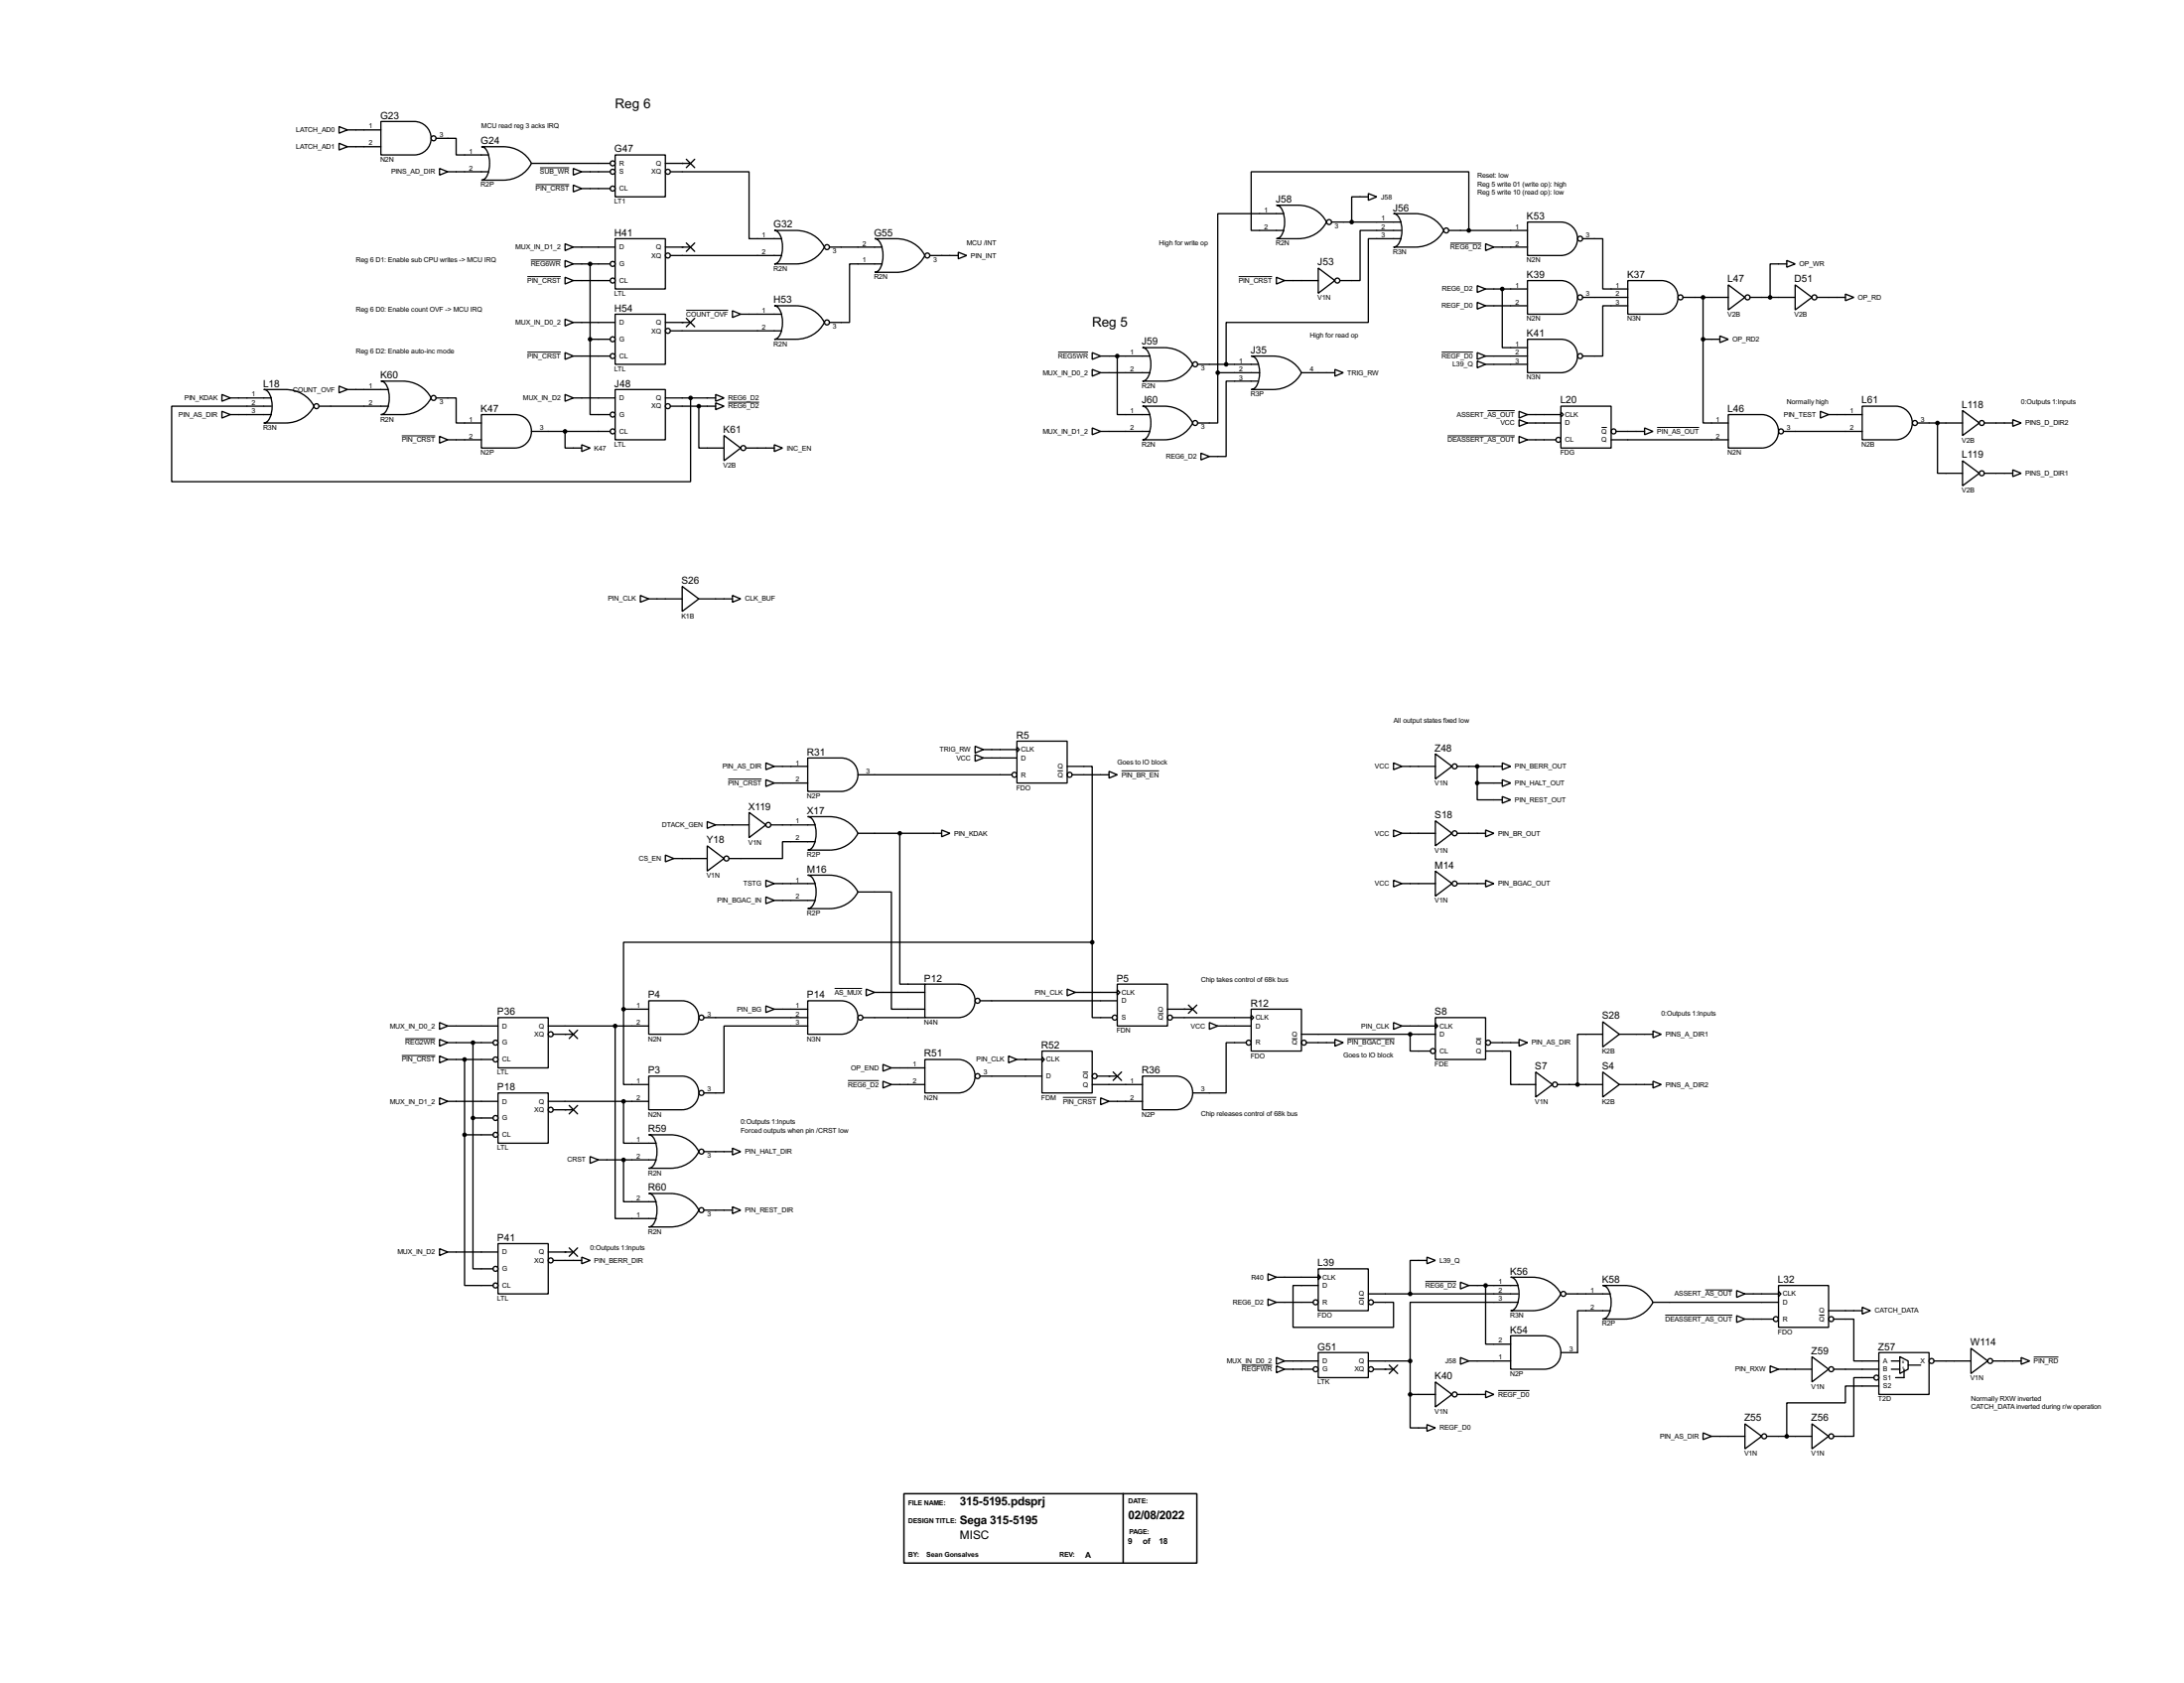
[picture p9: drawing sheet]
<svg xmlns="http://www.w3.org/2000/svg" width="663mm" height="510mm" viewBox="0 0 663 510" stroke-linecap="round" stroke-linejoin="round" font-family="sans-serif">
<g fill="none" stroke="#000" stroke-width=".4">
<path d="M102.9 38.4l2.6 1-2.6 1zM105.5 39.4h10.1M115.6 36.9h10.2a5.1 5.1 0 0 1 5.1 5 5.1 5.1 0 0 1-5.1 5.1h-10.2zM102.9 43.5l2.6 1-2.6 1zM105.5 44.5h10.1M132.4 42h6.1v5h9.9M133.4 51.1l2.5 1-2.5 1zM135.9 52.1h12.5M146.1 44.5h6.6a9.4 9.4 0 0 1 8.6 5.1 9.5 9.5 0 0 1-8.6 5.1h-6.6a3.2 3.2 0 0 0 2.3-3.2 7.8 7.8 0 0 0-1.3-6.6zM161.3 49.6h23.9M174 56.2l2.6 1-2.6 1zM174 51.1l2.6 1-2.6 1z"/>
<path d="M176.6 52.1h8.6M176.6 57.2h8.6M186.7 47h15.3v12.7h-15.3zM202 49.6h7.6M203.5 52.1h23.9v20.3h9.9M208.3 48.3l2.6 2.6M210.9 48.3l-2.6 2.6M415.3 58.7l2.6 1-2.6 1.1zM415.3 59.7h-5v7.7M171.5 74l2.5 1-2.5 1zM171.5 79l2.5 1.1-2.5 1zM174 75h12.7"/>
<path d="M186.7 72.4h15.3v15.3h-15.3zM202 75h7.6M203.5 77.5h33.8M208.3 73.7l2.6 2.6M210.9 73.7l-2.6 2.6M235 69.9h6.6a9.4 9.4 0 0 1 8.6 5.1 9.5 9.5 0 0 1-8.6 5.1h-6.6a3.2 3.2 0 0 0 2.3-3.2 7.8 7.8 0 0 0-1.3-6.6zM251.8 75h16M265.5 72.4h6.6a9.6 9.6 0 0 1 8.6 5.1 9.5 9.5 0 0 1-8.6 5.1h-6.6a3.2 3.2 0 0 0 2.3-3.1 7.8 7.8 0 0 0-1.3-6.7zM282.2 77.5h8.7M290.9 76.5l2.5 1-2.5 1zM387.4 62.3h6.6a9.5 9.5 0 0 1 8.6 5.1 9.4 9.4 0 0 1-8.6 5h-6.6a3.1 3.1 0 0 0 2.3-3.1 7.9 7.9 0 0 0-1.3-6.6zM389.7 64.8h-20.1v48.3"/>
<path d="M389.7 69.9h-9.9v-17.8h66v17.8M404.2 67.4h21.1M423 64.8h6.6a9.6 9.6 0 0 1 8.6 5.1 9.6 9.6 0 0 1-8.6 5.1h-6.6a3.2 3.2 0 0 0 2.3-3.2 7.7 7.7 0 0 0-1.3-6.6zM425.3 69.9h-12.5v15.2h-6.1M425.3 72.4h-10v25.4h-43.1v12.7M439.7 69.9h23.9M450.9 74l2.5 1-2.5 1zM453.4 75h10.2M463.6 67.4h10.2a5.1 5.1 0 0 1 5 5 5.1 5.1 0 0 1-5 5.1h-10.2zM480.4 72.4h6.1v15.3h7.6M542.3 79l2.6 1.1-2.6 1zM171.5 96.8l2.5 1-2.5 1.1z"/>
<path d="M171.5 84.1l2.5 1-2.5 1.1zM174 80.1h11.2M174 97.8h12.7M174 85.1h11.2M179.1 80.1v22.8M186.7 95.3h15.3v15.2h-15.3zM202 97.8h7.6M208.3 96.6l2.6 2.5M210.9 96.6l-2.6 2.5M222.3 94.3l2.5 1-2.5 1zM224.8 95.3h12.5M235 92.8h6.6a9.4 9.4 0 0 1 8.6 5 9.5 9.5 0 0 1-8.6 5.1h-6.6a3.2 3.2 0 0 0 2.3-3.1 7.8 7.8 0 0 0-1.3-6.6z"/>
<path d="M267.8 80.1h-9.9v17.7h-6.1M387.4 84.1l2.5 1-2.5 1.1zM389.9 85.1h10.2M400.1 81.3l5.1 3.8-5.1 3.9zM448.4 86.7l2.5 1-2.5 1zM448.4 91.7l2.5 1.1-2.5 1zM450.9 92.8h12.7M450.9 87.7h12.7M456 87.7v17.8h7.6M463.6 85.1h10.2a5.1 5.1 0 0 1 5 5.1 5.1 5.1 0 0 1-5 5.1h-10.2zM480.4 90.2h13.7M494.1 85.1h10.1a5.1 5.1 0 0 1 5.1 5.1 5.1 5.1 0 0 1-5.1 5.1h-10.1z"/>
<path d="M494.1 92.8h-7.6v15.2h-6.1M510.8 90.2h13.8M516.9 90.2v12.7M524.6 86.4l5 3.8-5 3.8zM531.2 90.2h13.7M542.3 80.1h-5v10.1M544.9 86.4l5.1 3.8-5.1 3.8zM551.5 90.2h8.6M560.1 89.2l2.6 1-2.6 1zM67.4 119.7l2.5 1-2.5 1zM80.1 118.2h6.6a9.6 9.6 0 0 1 8.6 5 9.6 9.6 0 0 1-8.6 5.1h-6.6a3.2 3.2 0 0 0 2.3-3.1 7.6 7.6 0 0 0-1.3-6.6zM102.9 117.1l2.6 1.1-2.6 1z"/>
<path d="M105.5 118.2h12.4M115.6 115.6h6.6a9.6 9.6 0 0 1 8.7 5.1 9.6 9.6 0 0 1-8.7 5.1h-6.6a3.2 3.2 0 0 0 2.4-3.2 7.7 7.7 0 0 0-1.4-6.6zM171.5 119.7l2.5 1-2.5 1zM171.5 107l2.5 1-2.5 1zM174 108h11.2M179.1 102.9v22.9h6.1M179.1 102.9h6.1M186.7 118.2h15.3v15.2h-15.3zM203.5 100.4h33.8M217.2 119.7l2.6 1-2.6 1zM331.5 112.1l2.6 1-2.6 1zM331.5 107l2.6 1-2.6 1z"/>
<path d="M334.1 113.1h15M334.1 108h15M339.1 108v17.8h10M346.8 105.5h6.6a9.6 9.6 0 0 1 8.6 5 9.6 9.6 0 0 1-8.6 5.1h-6.6a3.2 3.2 0 0 0 2.3-3.1 7.6 7.6 0 0 0-1.3-6.6zM363.5 110.5h18.3M369.6 113.1v15.2h-6.1M369.6 113.1h12.7M379.8 108h6.6a9.5 9.5 0 0 1 8.6 5.1 9.5 9.5 0 0 1-8.6 5.1h-6.6a3.2 3.2 0 0 0 2.3-3.2 7.7 7.7 0 0 0-1.3-6.6zM381.8 115.6h-9.6v22.9h-5.1M395 113.1h10.2M405.2 112.1l2.5 1-2.5 1zM448.4 107l2.5 1-2.5 1z"/>
<path d="M448.4 109.5l2.5 1-2.5 1.1zM450.9 110.5h12.7M450.9 108h12.7M463.6 102.9h10.2a5.1 5.1 0 0 1 5 5.1 5.1 5.1 0 0 1-5 5.1h-10.2zM516.9 102.9v25.4h7.7M516.9 102.9h5.1M522 101.9l2.6 1-2.6 1zM67.4 124.8l2.5 1-2.5 1zM69.9 120.7h12.5M69.9 125.8h12.5M96.8 123.2h21.1M132.4 120.7h6.1v7.6h7.6"/>
<path d="M133.4 132.4l2.5 1-2.5 1zM135.9 133.4h10.2M146.1 125.8h10.2a5.1 5.1 0 0 1 5 5 5.1 5.1 0 0 1-5 5.1h-10.2zM161.3 130.9h23.9M171.5 130.9v5h5.1M174 120.7h12.7M176.6 134.9l2.5 1-2.5 1.1zM202 120.7h15.2M203.5 123.2h13.7M209.6 120.7v25.4h-157.5v-22.9h30.3M212.1 123.2v12.7h7.7M217.2 122.2l2.6 1-2.6 1.1z"/>
<path d="M219.8 132.1l5 3.8-5 3.9zM226.4 135.9h8.6M235 134.9l2.5 1-2.5 1.1zM331.5 129.8l2.6 1.1-2.6 1zM334.1 130.9h15M346.8 123.2h6.6a9.6 9.6 0 0 1 8.6 5.1 9.6 9.6 0 0 1-8.6 5.1h-6.6a3.2 3.2 0 0 0 2.3-3.1 7.7 7.7 0 0 0-1.3-6.7zM364.5 137.5l2.6 1-2.6 1zM461.1 127.3l2.5 1-2.5 1zM461.1 124.8l2.5 1-2.5 1zM461.1 132.4l2.5 1-2.5 1zM463.6 128.3h10.2M463.6 125.8h10.2"/>
<path d="M463.6 133.4h8.6M473.8 123.2h15.2v12.7h-15.2zM473.8 125l.7 .8-.7 .7zM489 133.4h35.6M490.5 130.9h8.7M499.2 129.8l2.5 1.1-2.5 1zM524.6 125.8h10.1a5.1 5.1 0 0 1 5.1 5 5.1 5.1 0 0 1-5.1 5.1h-10.1zM541.3 130.9h23.9M552.5 124.8l2.5 1-2.5 1zM555 125.8h10.2M565.2 123.2h10.2a5.1 5.1 0 0 1 5 5.1 5.1 5.1 0 0 1-5 5.1h-10.2zM582 128.3h13.7"/>
<path d="M588.1 128.3v15.3h7.6M595.7 124.5l5.1 3.8-5.1 3.8zM595.7 139.8l5.1 3.8-5.1 3.8zM602.3 128.3h8.6M610.9 127.3l2.6 1-2.6 1zM602.3 143.6h8.6M610.9 142.5l2.6 1.1-2.6 1zM207.1 177.9l5 3.8-5 3.8zM194.4 180.6l2.5 1.1-2.5 1zM196.9 181.7h10.2M212.1 181.7h10.2M222.3 180.6l2.5 1.1-2.5 1z"/>
<path d="M232.5 231.4l2.5 1.1-2.5 1zM232.5 236.5l2.5 1-2.5 1.1zM235 232.5h10.2M235 237.5h10.2M245.2 229.9h10.1a5.1 5.1 0 0 1 5.1 5.1 5.1 5.1 0 0 1-5.1 5.1h-10.1zM260.4 235h46.7M296 228.9l2.5 1-2.5 1zM296 226.4l2.5 1-2.5 1zM298.5 229.9h10.2M298.5 227.4h10.2M308.7 224.8h15.2v12.7h-15.2zM308.7 226.6l.7 .8-.7 .7z"/>
<path d="M323.9 232.5h7.6v53.3M325.4 235h11.2M336.6 234l2.5 1-2.5 1zM423 231.4l2.5 1.1-2.5 1zM425.5 232.5h10.2M435.7 228.7l5 3.8-5 3.8zM442.3 232.5h13.7M448.4 237.5v5.1h7.6M448.4 237.5h7.6M448.4 232.5v5M456 231.4l2.5 1.1-2.5 1zM456 236.5l2.5 1-2.5 1.1z"/>
<path d="M202 259.4l2.5 1-2.5 1zM214.7 256.6l5.1 3.8-5.1 3.8zM214.7 249.2l2.5 1-2.5 1.1zM217.2 250.2h10.2M227.4 246.4l5.1 3.8-5.1 3.9zM234 250.2h13.5M245.2 247.7h6.6a9.6 9.6 0 0 1 8.6 5.1 9.6 9.6 0 0 1-8.6 5.1h-6.6a3.2 3.2 0 0 0 2.3-3.2 7.6 7.6 0 0 0-1.3-6.6zM247.5 255.3h-10v5.1h-16.2M260.4 252.8h25.4M273.1 252.8v45.7h7.6M285.8 251.8l2.5 1-2.5 1zM423 251.8l2.5 1-2.5 1z"/>
<path d="M425.5 252.8h10.2M435.7 249l5 3.8-5 3.8zM442.3 252.8h8.6M450.9 251.8l2.5 1-2.5 1zM456 241.6l2.5 1-2.5 1zM204.5 260.4h10.2M232.5 272.1l2.5 1-2.5 1zM232.5 267l2.5 1-2.5 1zM235 268h12.5M235 273.1h12.5M245.2 265.5h6.6a9.6 9.6 0 0 1 8.6 5.1 9.6 9.6 0 0 1-8.6 5h-6.6a3.2 3.2 0 0 0 2.3-3.1 7.7 7.7 0 0 0-1.3-6.6zM260.4 270.6h10.2v35.5h10.1"/>
<path d="M423 267l2.5 1-2.5 1zM425.5 268h10.2M435.7 264.2l5 3.8-5 3.8zM442.3 268h8.6M450.9 267l2.5 1-2.5 1zM280.7 298.5h10.2a5.1 5.1 0 0 1 5.1 5.1 5.1 5.1 0 0 1-5.1 5.1h-10.2zM331.5 285.8h-142.2v20.3M331.5 285.8v22.9h6.1M339.1 298.5h15.3v12.7h-15.3zM133.4 310.2l2.5 1-2.5 1zM133.4 315.3l2.5 1-2.5 1zM135.9 316.3h13.8"/>
<path d="M135.9 311.2h15.3M143.6 316.3v22.8M151.2 308.7h15.2v15.2h-15.2zM166.4 311.2h30.5M167.9 313.7h6.1M172.8 312.5l2.5 2.5M175.3 312.5l-2.5 2.5M186.7 311.2v58.4h12.5M189.3 306.1v22.9h7.6M189.3 306.1h7.6M196.9 303.6h10.2a5.1 5.1 0 0 1 5 5 5.1 5.1 0 0 1-5 5.1h-10.2zM213.7 308.7h31.5"/>
<path d="M232.5 305.1l2.5 1-2.5 1zM235 306.1h10.2M245.2 303.6h10.1a5.1 5.1 0 0 1 5.1 5 5.1 5.1 0 0 1-5.1 5.1h-10.1zM245.2 311.2h-25.4v20.3h-6.1M261.9 308.7h18.8M262.9 300l2.6 1-2.6 1.1zM265.5 301h15.2M297.5 303.6h41.6M316.3 318.8h15.2v12.7h-15.2zM323.9 300l2.5 1-2.5 1.1zM326.4 301h12.7M339.1 300.3l.8 .7-.8 .8z"/>
<path d="M354.4 306.1h7.6M355.9 308.7h23.9M360.7 304.9l2.6 2.5M363.3 304.9l-2.6 2.5M367.1 310.2l2.5 1-2.5 1zM369.6 311.2h10.2M378.3 316.3h-6.1v15.2h-10.2M379.8 306.1h15.2v12.7h-15.2zM379.8 307.9l.7 .8-.7 .7zM395 313.7h40.7M396.5 316.3h8.7M405.2 315.3l2.5 1-2.5 1z"/>
<path d="M423 310.2l2.5 1-2.5 1zM425.5 311.2h10.2M428 313.7v5.1h6.1M435.7 308.7h15.2v12.7h-15.2zM435.7 310.4l.7 .8-.7 .8zM450.9 318.8h7.6v10.2h7.6M452.4 316.3h8.7M461.1 315.3l2.5 1-2.5 1zM486.5 309.9l5 3.8-5 3.9zM486.5 313.7h-7.7v15.3M491.5 313.7h10.2M501.7 312.7l2.5 1-2.5 1.1z"/>
<path d="M133.4 333l2.5 1.1-2.5 1zM133.4 320.3l2.5 1.1-2.5 1zM135.9 334.1h15.3M135.9 321.4h13.8M141 321.4v22.8M143.6 339.1v45.8h6.1M143.6 339.1h6.1M151.2 331.5h15.2v15.3h-15.2zM166.4 334.1h30.5M167.9 336.6h6.1M172.8 335.3l2.5 2.6M175.3 335.3l-2.5 2.6"/>
<path d="M189.3 334.1v12.7h9.9M196.9 326.4h10.2a5.1 5.1 0 0 1 5 5.1 5.1 5.1 0 0 1-5 5.1h-10.2zM268 328l2.6 1-2.6 1zM268 322.9l2.6 1-2.6 1zM270.6 329h10.1M270.6 323.9h10.1M280.7 321.4h10.2a5.1 5.1 0 0 1 5.1 5 5.1 5.1 0 0 1-5.1 5.1h-10.2zM297.5 326.4h18.8M306.1 320.3l2.6 1.1-2.6 1zM308.7 321.4h7.6M316.3 320.6l.7 .8-.7 .7zM331.5 329h15.3"/>
<path d="M333 326.4h6.1M334.1 333l2.5 1.1-2.5 1zM336.6 334.1h10.2M337.9 325.2l2.5 2.5M340.4 325.2l-2.5 2.5M346.8 326.4h10.1a5.1 5.1 0 0 1 5.1 5.1 5.1 5.1 0 0 1-5.1 5.1h-10.1zM466.1 325.2l5.1 3.8-5.1 3.8zM472.7 329h13.8M486.5 325.2l5 3.8-5 3.8zM491.5 329h10.2M501.7 328l2.5 1-2.5 1zM141 344.2v45.7h8.7"/>
<path d="M141 344.2h8.7M179.1 350.8l2.6 1-2.6 1.1zM181.7 351.8h17.5M189.3 351.8v12.7h9.9M196.9 344.2h6.6a9.5 9.5 0 0 1 8.6 5.1 9.4 9.4 0 0 1-8.6 5.1h-6.6a3.2 3.2 0 0 0 2.3-3.2 7.9 7.9 0 0 0-1.3-6.6zM213.7 349.3h8.6M222.3 348.3l2.5 1-2.5 1zM133.4 378.8l2.5 1-2.5 1zM135.9 379.8h15.3M151.2 377.2h15.2v15.3h-15.2zM166.4 379.8h7.6M172.8 378.5l2.5 2.6"/>
<path d="M175.3 378.5l-2.5 2.6M196.9 362h6.6a9.4 9.4 0 0 1 8.6 5.1 9.5 9.5 0 0 1-8.6 5.1h-6.6a3.2 3.2 0 0 0 2.3-3.2 7.8 7.8 0 0 0-1.3-6.6zM213.7 367.1h8.6M222.3 366.1l2.5 1-2.5 1zM167.9 382.3h8.7M176.6 381.3l2.5 1-2.5 1zM384.9 386.4l2.5 1-2.5 1zM384.9 394l2.5 1-2.5 1zM387.4 395h11.2M387.4 387.4h12.7M400.1 384.9h15.2v12.7h-15.2zM400.1 386.6l.8 .8-.8 .8z"/>
<path d="M400.1 389.9h-7.6v12.7h30.5v-7.6h-6.1M415.3 392.5h45.5M433.1 381.3l2.6 1-2.6 1zM433.1 382.3h-5.1v10.2M443.3 388.9l2.5 1-2.5 1.1zM445.8 389.9h15M450.9 389.9v17.8h7.6M458.5 387.4h6.6a9.6 9.6 0 0 1 8.7 5.1 9.6 9.6 0 0 1-8.7 5.1h-6.6a3.2 3.2 0 0 0 2.4-3.2 7.6 7.6 0 0 0-1.4-6.6zM460.8 395h-32.8v17.8M475.3 392.5h13.5M486.5 389.9h6.6a9.6 9.6 0 0 1 8.6 5.1 9.6 9.6 0 0 1-8.6 5.1h-6.6a3.2 3.2 0 0 0 2.3-3.1 7.7 7.7 0 0 0-1.3-6.7zM488.8 397.6h-10v12.7h-5"/>
<path d="M501.7 395h38.1M527.1 391.5l2.5 1-2.5 1zM527.1 399.1l2.5 1-2.5 1zM529.6 392.5h10.2M539.8 389.9h15.2v12.7h-15.2zM539.8 391.7l.8 .8-.8 .7zM555 397.6h10.2M565.2 396.5l2.5 1.1-2.5 1zM387.4 411.8l2.5 1-2.5 1zM387.4 414.3l2.5 1-2.5 1.1zM389.9 412.8h10.2M389.9 415.3h8.7"/>
<path d="M400.1 410.3h15.2v7.6h-15.2zM415.3 412.8h12.7M416.9 415.3h6.1M421.7 414.1l2.5 2.5M424.2 414.1l-2.5 2.5M428 412.8v10.2M435.7 419.2l5 3.8-5 3.8zM443.3 411.8l2.5 1-2.5 1zM445.8 412.8h12.7M458.5 405.2h10.2a5.1 5.1 0 0 1 5.1 5 5.1 5.1 0 0 1-5.1 5.1h-10.2zM529.6 400.1h8.7M537.3 414.3l2.5 1-2.5 1.1z"/>
<path d="M539.8 415.3h10.2M550 411.5l5 3.8-5 3.9zM556.6 400.1h6.1v12.7h7.6M556.6 415.3h13.7M568.8 417.9h-6.1v17.8h-6.1M570.3 410.3h15.2v12.7h-15.2zM574.1 412.8h2.5M574.1 415.3h2.5M576.6 411.5l2.6 1.3v2.5l-2.6 1.3zM577.9 415.3v2.6h-2.5M579.2 414.1h3.8M587 412.8h11.2"/>
<path d="M598.2 409l5.1 3.8-5.1 3.8zM604.8 412.8h8.7M613.5 411.8l2.5 1-2.5 1zM428 423v10.1h5.1M428 423h7.7M433.1 432.1l2.6 1-2.6 1zM442.3 423h8.6M450.9 421.9l2.5 1.1-2.5 1zM516.9 434.6l2.6 1.1-2.6 1zM519.5 435.7h10.1M529.6 431.9l5.1 3.8-5.1 3.8zM536.2 435.7h13.8"/>
<path d="M550 431.9l5 3.8-5 3.8zM570.3 420.4h-10.2v5.1h-17.8v10.2"/>
<circle cx="131.6" cy="42" r=".75"/>
<circle cx="185.9" cy="57.2" r=".75"/>
<circle cx="185.9" cy="52.1" r=".75"/>
<circle cx="185.9" cy="49.6" r=".75"/>
<circle cx="202.7" cy="52.1" r=".75"/>
<circle cx="202.7" cy="77.5" r=".75"/>
<circle cx="251" cy="75" r=".75"/>
<circle cx="281.4" cy="77.5" r=".75"/>
<circle cx="403.4" cy="67.4" r=".75"/>
<circle cx="438.9" cy="69.9" r=".75"/>
<circle cx="479.6" cy="72.4" r=".75"/>
<circle cx="185.9" cy="85.1" r=".75"/>
<circle cx="185.9" cy="80.1" r=".75"/>
<circle cx="251" cy="97.8" r=".75"/>
<circle cx="405.9" cy="85.1" r=".75"/>
<circle cx="479.6" cy="90.2" r=".75"/>
<circle cx="510" cy="90.2" r=".75"/>
<circle cx="530.4" cy="90.2" r=".75"/>
<circle cx="550.7" cy="90.2" r=".75"/>
<circle cx="185.9" cy="102.9" r=".75"/>
<circle cx="185.9" cy="108" r=".75"/>
<circle cx="202.7" cy="100.4" r=".75"/>
<circle cx="362.7" cy="110.5" r=".75"/>
<circle cx="479.6" cy="108" r=".75"/>
<circle cx="96" cy="123.2" r=".75"/>
<circle cx="131.6" cy="120.7" r=".75"/>
<circle cx="185.9" cy="125.8" r=".75"/>
<circle cx="185.9" cy="130.9" r=".75"/>
<circle cx="202.7" cy="123.2" r=".75"/>
<circle cx="225.6" cy="135.9" r=".75"/>
<circle cx="362.7" cy="128.3" r=".75"/>
<circle cx="473" cy="133.4" r=".75"/>
<circle cx="489.7" cy="130.9" r=".75"/>
<circle cx="540.5" cy="130.9" r=".75"/>
<circle cx="581.2" cy="128.3" r=".75"/>
<circle cx="601.5" cy="128.3" r=".75"/>
<circle cx="601.5" cy="143.6" r=".75"/>
<circle cx="307.9" cy="235" r=".75"/>
<circle cx="324.6" cy="235" r=".75"/>
<circle cx="441.5" cy="232.5" r=".75"/>
<circle cx="233.2" cy="250.2" r=".75"/>
<circle cx="441.5" cy="252.8" r=".75"/>
<circle cx="220.5" cy="260.4" r=".75"/>
<circle cx="441.5" cy="268" r=".75"/>
<circle cx="150.4" cy="316.3" r=".75"/>
<circle cx="167.1" cy="313.7" r=".75"/>
<circle cx="212.9" cy="308.7" r=".75"/>
<circle cx="261.1" cy="308.7" r=".75"/>
<circle cx="296.7" cy="303.6" r=".75"/>
<circle cx="338.3" cy="308.7" r=".75"/>
<circle cx="355.1" cy="308.7" r=".75"/>
<circle cx="379" cy="316.3" r=".75"/>
<circle cx="395.7" cy="316.3" r=".75"/>
<circle cx="434.9" cy="318.8" r=".75"/>
<circle cx="451.6" cy="316.3" r=".75"/>
<circle cx="150.4" cy="321.4" r=".75"/>
<circle cx="150.4" cy="339.1" r=".75"/>
<circle cx="167.1" cy="336.6" r=".75"/>
<circle cx="212.9" cy="331.5" r=".75"/>
<circle cx="296.7" cy="326.4" r=".75"/>
<circle cx="332.2" cy="326.4" r=".75"/>
<circle cx="471.9" cy="329" r=".75"/>
<circle cx="150.4" cy="344.2" r=".75"/>
<circle cx="212.9" cy="349.3" r=".75"/>
<circle cx="212.9" cy="367.1" r=".75"/>
<circle cx="150.4" cy="389.9" r=".75"/>
<circle cx="150.4" cy="384.9" r=".75"/>
<circle cx="167.1" cy="382.3" r=".75"/>
<circle cx="399.3" cy="395" r=".75"/>
<circle cx="416.1" cy="395" r=".75"/>
<circle cx="474.5" cy="392.5" r=".75"/>
<circle cx="399.3" cy="415.3" r=".75"/>
<circle cx="416.1" cy="415.3" r=".75"/>
<circle cx="539" cy="400.1" r=".75"/>
<circle cx="555.8" cy="415.3" r=".75"/>
<circle cx="555.8" cy="400.1" r=".75"/>
<circle cx="569.5" cy="417.9" r=".75"/>
<circle cx="586.2" cy="412.8" r=".75"/>
<circle cx="604" cy="412.8" r=".75"/>
<circle cx="441.5" cy="423" r=".75"/>
<circle cx="535.4" cy="435.7" r=".75"/>
<circle cx="555.8" cy="435.7" r=".75"/>
</g>
<g fill="#000">
<circle cx="207.1" cy="49.6" r=".2"/>
<circle cx="207.1" cy="75" r=".2"/>
<circle cx="207.1" cy="97.8" r=".2"/>
<circle cx="171.5" cy="313.7" r=".2"/>
<circle cx="359.5" cy="306.1" r=".2"/>
<circle cx="171.5" cy="336.6" r=".2"/>
<circle cx="311.2" cy="321.4" r=".2"/>
<circle cx="336.6" cy="326.4" r=".2"/>
<circle cx="171.5" cy="379.8" r=".2"/>
<circle cx="420.4" cy="415.3" r=".2"/>
</g>
<g fill="none" stroke="#000" stroke-width=".3">
<path d="M162.6 56h10.2M163.9 50.9h8.9M161.1 78.9h9.1M440.2 73.8h9.4M160.1 83.9h10.1M208.3 94.1h12.7M376 83.9h10.1M160.1 106.8h10.1M321.2 106.8h9.1M437.6 106.8h9.5M122 132.2h10.1M221 122h9.4"/>
<path d="M439.4 132.2h20.4M451.5 124.6h8.3M486.1 129.7h1.6M503 129.7h12.7M221 236.3h10.2M321 233.8h1.6M340.4 233.8h11.4M253.3 299.8h8.4M123 315.1h9.1M351.5 307.5h1.6M392.2 315.1h1.6M409 315.1h14.3"/>
<path d="M448 315.1h1.6M122 320.2h10.1M257.4 327.8h9.4M322.6 332.9h10.2M328.7 325.2h1.6M412.5 393.8h1.6M432.6 388.7h9.4M505.4 398.9h20.4M517.6 391.3h8.2M552.2 398.9h1.6M376.9 414.1h9.2M617.3 411.6h7.5"/>
<path d="M454.7 421.8h9.5"/>
</g>
<g fill="#000" stroke="#000" stroke-width=".4">
<circle cx="410.2" cy="67.4" r=".5"/>
<circle cx="445.8" cy="69.9" r=".5"/>
<circle cx="179.1" cy="80.1" r=".5"/>
<circle cx="455.9" cy="87.7" r=".5"/>
<circle cx="516.9" cy="90.2" r=".5"/>
<circle cx="537.2" cy="90.2" r=".5"/>
<circle cx="179.1" cy="102.9" r=".5"/>
<circle cx="339.1" cy="108" r=".5"/>
<circle cx="369.6" cy="113.1" r=".5"/>
<circle cx="372.1" cy="110.5" r=".5"/>
<circle cx="516.9" cy="102.9" r=".5"/>
<circle cx="171.5" cy="130.9" r=".5"/>
<circle cx="209.6" cy="120.7" r=".5"/>
<circle cx="212.1" cy="123.2" r=".5"/>
<circle cx="588" cy="128.3" r=".5"/>
<circle cx="448.3" cy="232.5" r=".5"/>
<circle cx="448.3" cy="237.5" r=".5"/>
<circle cx="273.1" cy="252.8" r=".5"/>
<circle cx="331.5" cy="285.8" r=".5"/>
<circle cx="143.5" cy="316.3" r=".5"/>
<circle cx="186.7" cy="311.2" r=".5"/>
<circle cx="189.2" cy="306.1" r=".5"/>
<circle cx="428" cy="313.7" r=".5"/>
<circle cx="141" cy="321.4" r=".5"/>
<circle cx="143.5" cy="339.1" r=".5"/>
<circle cx="189.2" cy="334.1" r=".5"/>
<circle cx="478.8" cy="329" r=".5"/>
<circle cx="141" cy="344.2" r=".5"/>
<circle cx="189.2" cy="351.8" r=".5"/>
<circle cx="428" cy="392.5" r=".5"/>
<circle cx="450.9" cy="389.9" r=".5"/>
<circle cx="428" cy="412.8" r=".5"/>
<circle cx="428" cy="423" r=".5"/>
<circle cx="542.3" cy="435.7" r=".5"/>
</g>
<path d="M274.4 453.1h88.9v21h-88.9zM340.9 453.1v21" fill="none" stroke="#000" stroke-width=".45"/>
<g font-size="4.6">
<text x="186.7" y="32.9">Reg 6</text>
<text x="331.5" y="98.9">Reg 5</text>
</g>
<g font-size="4">
<text x="291.4" y="456.6">315-5195.pdsprj</text>
<text x="342.4" y="460.7">02/08/2022</text>
<text x="291.4" y="466.8">MISC</text>
<text x="291.4" y="462.4">Sega 315-5195</text>
</g>
<g font-size="3.4">
<text x="115.4" y="36">G23</text>
<text x="145.9" y="43.7">G24</text>
<text x="186.5" y="46.2">G47</text>
<text x="387.2" y="61.4">J58</text>
<text x="422.8" y="64">J56</text>
<text x="186.5" y="71.6">H41</text>
<text x="234.8" y="69.1">G32</text>
<text x="265.3" y="71.6">G55</text>
<text x="463.4" y="66.5">K53</text>
<text x="399.9" y="80.5">J53</text>
<text x="463.4" y="84.3">K39</text>
<text x="493.9" y="84.3">K37</text>
<text x="524.4" y="85.6">L47</text>
<text x="544.7" y="85.6">D51</text>
<text x="186.5" y="94.5">H54</text>
<text x="234.8" y="92">H53</text>
<text x="346.6" y="104.7">J59</text>
<text x="379.6" y="107.2">J35</text>
<text x="463.4" y="102.1">K41</text>
<text x="79.9" y="117.4">L18</text>
<text x="115.4" y="114.8">K60</text>
<text x="186.5" y="117.4">J48</text>
<text x="145.9" y="124.9">K47</text>
<text x="346.6" y="122.4">J60</text>
<text x="473.6" y="122.4">L20</text>
<text x="524.4" y="124.9">L46</text>
<text x="565" y="122.4">L61</text>
<text x="595.5" y="123.7">L118</text>
<text x="219.6" y="131.3">K61</text>
<text x="595.5" y="139">L119</text>
<text x="206.9" y="177.1">S26</text>
<text x="308.5" y="224">R5</text>
<text x="435.5" y="227.9">Z48</text>
<text x="245" y="229.1">R31</text>
<text x="227.2" y="245.6">X119</text>
<text x="245" y="246.9">X17</text>
<text x="435.5" y="248.2">S18</text>
<text x="214.5" y="255.8">Y18</text>
<text x="435.5" y="263.4">M14</text>
<text x="245" y="264.7">M16</text>
<text x="280.5" y="297.7">P12</text>
<text x="338.9" y="297.7">P5</text>
<text x="196.7" y="302.8">P4</text>
<text x="245" y="302.8">P14</text>
<text x="379.6" y="305.3">R12</text>
<text x="151" y="307.9">P36</text>
<text x="435.5" y="307.9">S8</text>
<text x="486.3" y="309.1">S28</text>
<text x="280.5" y="320.6">R51</text>
<text x="316.1" y="318">R52</text>
<text x="196.7" y="325.6">P3</text>
<text x="346.6" y="325.6">R36</text>
<text x="465.9" y="324.4">S7</text>
<text x="486.3" y="324.4">S4</text>
<text x="151" y="330.7">P18</text>
<text x="196.7" y="343.4">R59</text>
<text x="196.7" y="361.2">R60</text>
<text x="151" y="376.4">P41</text>
<text x="399.9" y="384.1">L39</text>
<text x="458.3" y="386.6">K56</text>
<text x="486.3" y="389.1">K58</text>
<text x="539.6" y="389.1">L32</text>
<text x="458.3" y="404.4">K54</text>
<text x="399.9" y="409.5">G51</text>
<text x="549.8" y="410.7">Z59</text>
<text x="570.1" y="409.5">Z57</text>
<text x="598" y="408.2">W114</text>
<text x="435.5" y="418.4">K40</text>
<text x="529.4" y="431.1">Z55</text>
<text x="549.8" y="431.1">Z56</text>
</g>
<g font-size="2.8">
<text x="329.4" y="472.5">A</text>
<text x="342.3" y="468.4">9</text>
<text x="346.9" y="468.4">of</text>
<text x="351.8" y="468.4">18</text>
</g>
<g font-size="2.4">
<text x="89.9" y="40.1">LATCH_AD0</text>
<text x="111.9" y="39">1</text>
<text x="133.4" y="41.6">3</text>
<text x="146.1" y="38.8">MCU read reg 3 acks IRQ</text>
<text x="89.9" y="45.2">LATCH_AD1</text>
<text x="111.9" y="44.1">2</text>
<text x="142.4" y="46.6">1</text>
<text x="115.4" y="49.1">N2N</text>
<text x="118.8" y="52.8">PINS_AD_DIR</text>
<text x="142.4" y="51.7">2</text>
<text x="163.9" y="52.8">SUB_WR</text>
<text x="188" y="52.8">S</text>
<text x="188" y="50.2">R</text>
<text x="197.8" y="52.8">XQ</text>
<text x="199.1" y="50.2">Q</text>
<text x="145.9" y="56.8">R2P</text>
<text x="162.6" y="57.9">PIN_CRST</text>
<text x="188" y="57.9">CL</text>
<text x="448.4" y="54">Reset: low</text>
<text x="448.4" y="56.5">Reg 5 write 01 (write op): high</text>
<text x="448.4" y="59.1">Reg 5 write 10 (read op): low</text>
<text x="186.5" y="61.8">LT1</text>
<text x="383.7" y="64.4">1</text>
<text x="419.2" y="60.4">J58</text>
<text x="231.3" y="72">1</text>
<text x="383.7" y="69.5">2</text>
<text x="405.2" y="69.2">3</text>
<text x="419.3" y="67">1</text>
<text x="419.3" y="69.5">2</text>
<text x="419.3" y="72">3</text>
<text x="459.9" y="69.5">1</text>
<text x="481.4" y="72">3</text>
<text x="156.5" y="75.6">MUX_IN_D1_2</text>
<text x="188" y="75.6">D</text>
<text x="199.1" y="75.6">Q</text>
<text x="231.3" y="77.1">2</text>
<text x="252.8" y="76.9">3</text>
<text x="261.8" y="74.6">2</text>
<text x="293.4" y="74.3">MCU /INT</text>
<text x="351.8" y="74.3">High for write op</text>
<text x="387.2" y="74.5">R2N</text>
<text x="422.8" y="77">R3N</text>
<text x="440.2" y="75.6">REG6_D2</text>
<text x="459.9" y="74.6">2</text>
<text x="108" y="79.4">Reg 6 D1: Enable sub CPU writes -&gt; MCU IRQ</text>
<text x="161.1" y="80.8">REG6WR</text>
<text x="188" y="80.8">G</text>
<text x="197.8" y="78.2">XQ</text>
<text x="234.8" y="82.2">R2N</text>
<text x="261.8" y="79.7">1</text>
<text x="283.3" y="79.4">3</text>
<text x="294.7" y="78.2">PIN_INT</text>
<text x="463.4" y="79.6">N2N</text>
<text x="546.2" y="80.8">OP_WR</text>
<text x="160.1" y="85.8">PIN_CRST</text>
<text x="186.5" y="89.7">LTL</text>
<text x="188" y="85.8">CL</text>
<text x="265.3" y="84.7">R2N</text>
<text x="376" y="85.8">PIN_CRST</text>
<text x="437.7" y="88.3">REG6_D2</text>
<text x="459.9" y="87.3">1</text>
<text x="481.4" y="89.8">3</text>
<text x="490.4" y="87.3">1</text>
<text x="490.4" y="89.8">2</text>
<text x="108" y="94.6">Reg 6 D0: Enable count OVF -&gt; MCU IRQ</text>
<text x="208.3" y="96">COUNT_OVF</text>
<text x="231.3" y="94.9">1</text>
<text x="399.9" y="91">V1N</text>
<text x="437.6" y="93.5">REGF_D0</text>
<text x="459.9" y="92.4">2</text>
<text x="490.4" y="92.4">3</text>
<text x="563.9" y="90.9">OP_RD</text>
<text x="156.5" y="98.5">MUX_IN_D0_2</text>
<text x="188" y="98.5">D</text>
<text x="197.8" y="101">XQ</text>
<text x="199.1" y="98.5">Q</text>
<text x="231.3" y="100">2</text>
<text x="252.8" y="99.7">3</text>
<text x="463.4" y="97.4">N2N</text>
<text x="493.9" y="97.4">N3N</text>
<text x="524.4" y="96.1">V2B</text>
<text x="544.7" y="96.1">V2B</text>
<text x="108" y="107.3">Reg 6 D2: Enable auto-inc mode</text>
<text x="188" y="103.6">G</text>
<text x="234.8" y="105">R2N</text>
<text x="343.1" y="107.6">1</text>
<text x="397.6" y="102.3">High for read op</text>
<text x="459.9" y="105.1">1</text>
<text x="459.9" y="107.6">2</text>
<text x="525.8" y="103.6">OP_RD2</text>
<text x="160.1" y="108.7">PIN_CRST</text>
<text x="186.5" y="112.6">LTL</text>
<text x="188" y="108.7">CL</text>
<text x="316.5" y="113.7">MUX_IN_D0_2</text>
<text x="321.2" y="108.7">REG5WR</text>
<text x="343.1" y="112.7">2</text>
<text x="364.5" y="112.4">3</text>
<text x="376.1" y="110.1">1</text>
<text x="376.1" y="112.7">2</text>
<text x="397.6" y="112.7">4</text>
<text x="409" y="113.7">TRIG_RW</text>
<text x="437.6" y="108.7">REGF_D0</text>
<text x="440.9" y="111.2">L39_Q</text>
<text x="459.9" y="110.1">3</text>
<text x="88.9" y="118.9">COUNT_OVF</text>
<text x="111.9" y="117.8">1</text>
<text x="346.6" y="117.7">R2N</text>
<text x="376.1" y="115.2">3</text>
<text x="463.4" y="115.1">N3N</text>
<text x="56" y="121.4">PIN_KDAK</text>
<text x="76.4" y="120.3">1</text>
<text x="76.4" y="122.8">2</text>
<text x="76.4" y="125.4">3</text>
<text x="111.9" y="122.8">2</text>
<text x="133.4" y="122.6">3</text>
<text x="158.8" y="121.4">MUX_IN_D2</text>
<text x="188" y="121.4">D</text>
<text x="197.8" y="123.9">XQ</text>
<text x="199.1" y="121.4">Q</text>
<text x="221" y="123.9">REG6_D2</text>
<text x="221" y="121.4">REG6_D2</text>
<text x="343.1" y="125.4">1</text>
<text x="379.6" y="120.3">R3P</text>
<text x="542.3" y="122.6">Normally high</text>
<text x="561.5" y="125.4">1</text>
<text x="613.5" y="122.6">0:Outputs 1:Inputs</text>
<text x="54.2" y="126.4">PIN_AS_DIR</text>
<text x="79.9" y="130.4">R3N</text>
<text x="115.4" y="127.8">R2N</text>
<text x="142.4" y="127.9">1</text>
<text x="163.9" y="130.5">3</text>
<text x="188" y="126.4">G</text>
<text x="188" y="131.6">CL</text>
<text x="316.5" y="131.6">MUX_IN_D1_2</text>
<text x="343.1" y="130.5">2</text>
<text x="364.5" y="130.2">3</text>
<text x="442.2" y="126.4">ASSERT_AS_OUT</text>
<text x="455.4" y="129">VCC</text>
<text x="475" y="126.4">CLK</text>
<text x="475" y="129">D</text>
<text x="486.1" y="131.6">Q</text>
<text x="503" y="131.6">PIN_AS_OUT</text>
<text x="520.9" y="127.9">1</text>
<text x="541.4" y="126.4">PIN_TEST</text>
<text x="542.3" y="130.5">3</text>
<text x="561.5" y="130.5">2</text>
<text x="583" y="127.9">3</text>
<text x="614.7" y="129">PINS_D_DIR2</text>
<text x="122" y="134.1">PIN_CRST</text>
<text x="142.4" y="133">2</text>
<text x="180.4" y="136.6">K47</text>
<text x="186.5" y="135.5">LTL</text>
<text x="238.8" y="136.6">INC_EN</text>
<text x="346.6" y="135.5">R2N</text>
<text x="439.4" y="134.1">DEASSERT_AS_OUT</text>
<text x="475" y="134.1">CL</text>
<text x="486.1" y="134.1">Q</text>
<text x="520.9" y="133">2</text>
<text x="565" y="135.5">N2B</text>
<text x="595.5" y="134.2">V2B</text>
<text x="145.9" y="138">N2P</text>
<text x="219.6" y="141.8">V2B</text>
<text x="353.9" y="139.1">REG6_D2</text>
<text x="473.6" y="138">FDG</text>
<text x="524.4" y="138">N2N</text>
<text x="595.5" y="149.5">V2B</text>
<text x="614.7" y="144.3">PINS_D_DIR1</text>
<text x="184.6" y="182.4">PIN_CLK</text>
<text x="226.1" y="182.4">CLK_BUF</text>
<text x="206.9" y="187.6">K1B</text>
<text x="423" y="219.1">All output states fixed low</text>
<text x="219.3" y="233.2">PIN_AS_DIR</text>
<text x="241.5" y="232.1">1</text>
<text x="285.2" y="228.1">TRIG_RW</text>
<text x="290.3" y="230.6">VCC</text>
<text x="309.9" y="228.1">CLK</text>
<text x="309.9" y="230.6">D</text>
<text x="321" y="233.2">Q</text>
<text x="339.1" y="231.8">Goes to IO block</text>
<text x="417.3" y="233.2">VCC</text>
<text x="459.8" y="233.2">PIN_BERR_OUT</text>
<text x="221" y="238.2">PIN_CRST</text>
<text x="241.5" y="237.1">2</text>
<text x="262.9" y="234.6">3</text>
<text x="308.5" y="239.6">FDO</text>
<text x="309.9" y="235.7">R</text>
<text x="321" y="235.7">Q</text>
<text x="340.4" y="235.7">PIN_BR_EN</text>
<text x="435.5" y="238.4">V1N</text>
<text x="459.8" y="238.2">PIN_HALT_OUT</text>
<text x="245" y="242.2">N2P</text>
<text x="459.8" y="243.3">PIN_REST_OUT</text>
<text x="201" y="250.9">DTACK_GEN</text>
<text x="241.5" y="249.8">1</text>
<text x="227.2" y="256.2">V1N</text>
<text x="241.5" y="254.9">2</text>
<text x="289.6" y="253.5">PIN_KDAK</text>
<text x="417.3" y="253.5">VCC</text>
<text x="454.7" y="253.5">PIN_BR_OUT</text>
<text x="193.9" y="261.1">CS_EN</text>
<text x="245" y="260">R2P</text>
<text x="435.5" y="258.7">V1N</text>
<text x="214.5" y="266.3">V1N</text>
<text x="225.6" y="268.7">TSTG</text>
<text x="241.5" y="267.6">1</text>
<text x="417.3" y="268.7">VCC</text>
<text x="454.7" y="268.7">PIN_BGAC_OUT</text>
<text x="217.7" y="273.8">PIN_BGAC_IN</text>
<text x="241.5" y="272.7">2</text>
<text x="435.5" y="273.9">V1N</text>
<text x="245" y="277.7">R2P</text>
<text x="364.5" y="297.9">Chip takes control of 68k bus</text>
<text x="193.2" y="305.7">1</text>
<text x="241.5" y="305.7">1</text>
<text x="253.3" y="301.7">AS_MUX</text>
<text x="314.1" y="301.7">PIN_CLK</text>
<text x="340.4" y="301.7">CLK</text>
<text x="340.4" y="304.3">D</text>
<text x="118.4" y="311.9">MUX_IN_D0_2</text>
<text x="152.5" y="311.9">D</text>
<text x="163.6" y="311.9">Q</text>
<text x="193.2" y="310.8">2</text>
<text x="214.7" y="308.3">3</text>
<text x="223.7" y="306.8">PIN_BG</text>
<text x="241.5" y="308.3">2</text>
<text x="241.5" y="310.8">3</text>
<text x="280.5" y="310.8">N4N</text>
<text x="340.4" y="309.4">S</text>
<text x="351.5" y="306.8">Q</text>
<text x="351.5" y="309.4">Q</text>
<text x="361.5" y="311.9">VCC</text>
<text x="381.1" y="309.4">CLK</text>
<text x="381.1" y="311.9">D</text>
<text x="413.2" y="311.9">PIN_CLK</text>
<text x="436.9" y="311.9">CLK</text>
<text x="504.2" y="308">0:Outputs 1:Inputs</text>
<text x="123" y="317">REG2WR</text>
<text x="152.5" y="317">G</text>
<text x="162.2" y="314.4">XQ</text>
<text x="196.7" y="315.8">N2N</text>
<text x="245" y="315.8">N3N</text>
<text x="338.9" y="313.3">FDN</text>
<text x="381.1" y="317">R</text>
<text x="392.2" y="314.4">Q</text>
<text x="392.2" y="317">Q</text>
<text x="409" y="317">PIN_BGAC_EN</text>
<text x="436.9" y="314.4">D</text>
<text x="448" y="317">Q</text>
<text x="464.9" y="317">PIN_AS_DIR</text>
<text x="505.5" y="314.4">PINS_A_DIR1</text>
<text x="122" y="322.1">PIN_CRST</text>
<text x="152.5" y="322.1">CL</text>
<text x="277" y="323.5">1</text>
<text x="296.4" y="322.1">PIN_CLK</text>
<text x="317.6" y="322.1">CLK</text>
<text x="379.6" y="320.9">FDO</text>
<text x="407.7" y="320.7">Goes to IO block</text>
<text x="435.5" y="323.5">FDE</text>
<text x="436.9" y="319.5">CL</text>
<text x="448" y="319.5">Q</text>
<text x="486.3" y="319.7">K2B</text>
<text x="151" y="326">LTL</text>
<text x="193.2" y="328.6">1</text>
<text x="257.4" y="329.7">REG6_D2</text>
<text x="258.3" y="324.6">OP_END</text>
<text x="277" y="328.6">2</text>
<text x="298.5" y="326">3</text>
<text x="317.6" y="327.1">D</text>
<text x="328.7" y="329.7">Q</text>
<text x="328.7" y="327.1">Q</text>
<text x="343.1" y="328.6">1</text>
<text x="505.5" y="329.7">PINS_A_DIR2</text>
<text x="118.4" y="334.8">MUX_IN_D1_2</text>
<text x="152.5" y="334.8">D</text>
<text x="163.6" y="334.8">Q</text>
<text x="193.2" y="333.7">2</text>
<text x="214.7" y="331.1">3</text>
<text x="280.5" y="333.6">N2N</text>
<text x="316.1" y="333.6">FDM</text>
<text x="322.6" y="334.8">PIN_CRST</text>
<text x="343.1" y="333.7">2</text>
<text x="364.5" y="331.1">3</text>
<text x="465.9" y="334.9">V1N</text>
<text x="486.3" y="334.9">K2B</text>
<text x="152.5" y="339.8">G</text>
<text x="162.2" y="337.3">XQ</text>
<text x="196.7" y="338.7">N2N</text>
<text x="224.8" y="341">0:Outputs 1:Inputs</text>
<text x="346.6" y="338.7">N2P</text>
<text x="364.5" y="338.5">Chip releases control of 68k bus</text>
<text x="152.5" y="344.9">CL</text>
<text x="193.2" y="346.4">1</text>
<text x="224.8" y="343.6">Forced outputs when pin /CRST low</text>
<text x="151" y="348.9">LTL</text>
<text x="172.2" y="352.5">CRST</text>
<text x="193.2" y="351.4">2</text>
<text x="214.7" y="351.2">3</text>
<text x="226.1" y="350">PIN_HALT_DIR</text>
<text x="196.7" y="356.5">R2N</text>
<text x="193.2" y="364.1">2</text>
<text x="193.2" y="369.2">1</text>
<text x="214.7" y="369">3</text>
<text x="226.1" y="367.8">PIN_REST_DIR</text>
<text x="196.7" y="374.3">R2N</text>
<text x="120.7" y="380.5">MUX_IN_D2</text>
<text x="152.5" y="380.5">D</text>
<text x="162.2" y="383">XQ</text>
<text x="163.6" y="380.5">Q</text>
<text x="179.1" y="379.1">0:Outputs 1:Inputs</text>
<text x="180.4" y="383">PIN_BERR_DIR</text>
<text x="436.9" y="383">L39_Q</text>
<text x="152.5" y="385.6">G</text>
<text x="379.8" y="388.1">R40</text>
<text x="401.4" y="388.1">CLK</text>
<text x="454.8" y="389.5">1</text>
<text x="151" y="394.6">LTL</text>
<text x="152.5" y="390.6">CL</text>
<text x="374.2" y="395.7">REG6_D2</text>
<text x="401.4" y="390.6">D</text>
<text x="401.4" y="395.7">R</text>
<text x="412.5" y="393.2">Q</text>
<text x="412.5" y="395.7">Q</text>
<text x="432.6" y="390.6">REG6_D2</text>
<text x="454.8" y="392.1">2</text>
<text x="454.8" y="394.6">3</text>
<text x="482.8" y="392.1">1</text>
<text x="508.3" y="393.2">ASSERT_AS_OUT</text>
<text x="541.1" y="393.2">CLK</text>
<text x="541.1" y="395.7">D</text>
<text x="399.9" y="399.7">FDO</text>
<text x="458.3" y="399.7">R3N</text>
<text x="482.8" y="397.2">2</text>
<text x="505.4" y="400.8">DEASSERT_AS_OUT</text>
<text x="541.1" y="400.8">R</text>
<text x="552.2" y="398.3">Q</text>
<text x="552.2" y="400.8">Q</text>
<text x="569" y="398.3">CATCH_DATA</text>
<text x="454.8" y="407.3">2</text>
<text x="486.3" y="402.2">R2P</text>
<text x="539.6" y="404.7">FDO</text>
<text x="372.4" y="413.5">MUX_IN_D0_2</text>
<text x="401.4" y="413.5">D</text>
<text x="412.5" y="413.5">Q</text>
<text x="438.7" y="413.5">J58</text>
<text x="454.8" y="412.4">1</text>
<text x="476.3" y="409.9">3</text>
<text x="571.6" y="413.5">A</text>
<text x="582.9" y="413.5">X</text>
<text x="617.3" y="413.5">PIN_RD</text>
<text x="376.9" y="416">REGFWR</text>
<text x="399.9" y="420">LTK</text>
<text x="401.4" y="416">G</text>
<text x="411.1" y="416">XQ</text>
<text x="458.3" y="417.4">N2P</text>
<text x="526.6" y="416">PIN_RXW</text>
<text x="571.6" y="416">B</text>
<text x="571.6" y="418.6">S1</text>
<text x="598" y="418.7">V1N</text>
<text x="454.7" y="423.7">REGF_D0</text>
<text x="549.8" y="421.3">V1N</text>
<text x="570.1" y="425.1">T2D</text>
<text x="571.6" y="421.1">S2</text>
<text x="598.2" y="424.9">Normally RXW inverted</text>
<text x="435.5" y="428.9">V1N</text>
<text x="598.2" y="427.4">CATCH_DATAinverted during r/w operation</text>
<text x="436.9" y="433.8">REGF_D0</text>
<text x="503.8" y="436.4">PIN_AS_DIR</text>
<text x="529.4" y="441.6">V1N</text>
<text x="549.8" y="441.6">V1N</text>
<text x="342.4" y="456">DATE:</text>
<text x="275.6" y="456.5">FILE NAME:</text>
<text x="275.7" y="461.9">DESIGN TITLE:</text>
<text x="342.7" y="465.4">PAGE:</text>
<text x="275.6" y="472.2">BY:</text>
<text x="281.2" y="472.2">Sean Gonsalves</text>
<text x="321.5" y="472.3">REV:</text>
</g>
<g font-size="1.2">
<text x="577.4" y="413.5">0</text>
<text x="577.4" y="415.3">1</text>
</g>
</svg>
